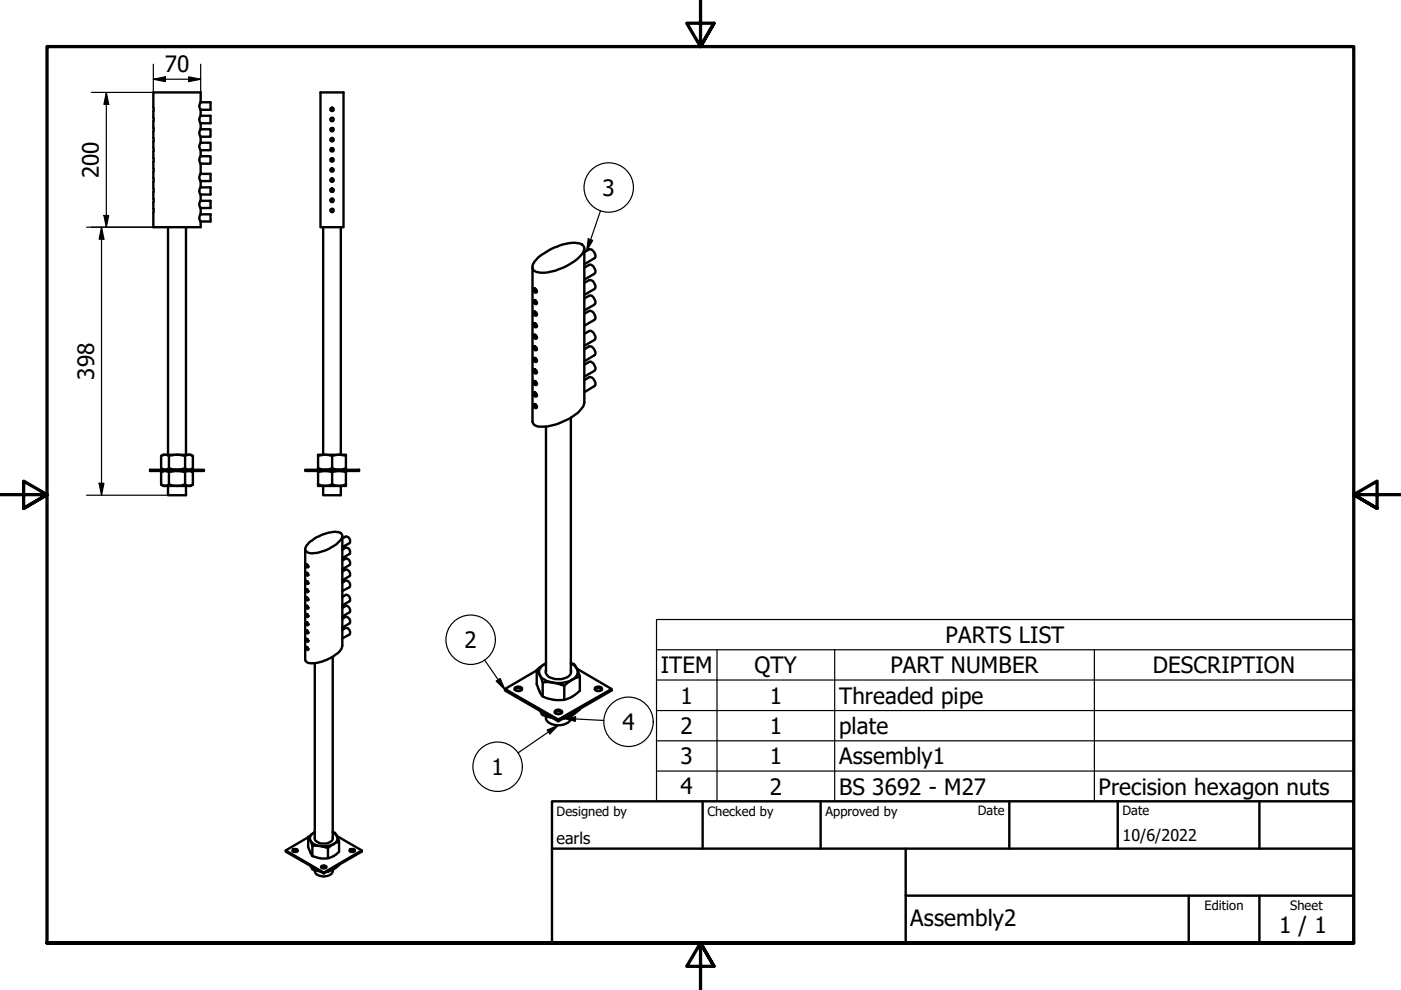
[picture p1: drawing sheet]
<svg xmlns="http://www.w3.org/2000/svg" width="297mm" height="210mm" viewBox="0 0 297 210" stroke-linecap="round" stroke-linejoin="round" font-family="sans-serif">
<!-- layer: Visible (ISO) -->
<g fill="none" stroke="#000" stroke-width=".51">
<path d="M67.9 19.6h4.9v28.6h-4.9zM42.5 21.7v-2.1h-10v28.6h10v-1.2M42.5 36.9a1.07 1.07 0 0 0 0 1.5M42.5 39.7a1.07 1.07 0 0 0 0 1.5M42.5 21.7a1.15 1.15 0 0 0 0 1.6M42.5 24.5a1.15 1.15 0 0 0 0 1.6M42.5 27.4a1.15 1.15 0 0 0 0 1.6M42.5 27.4h2.1v1.6h-2.1M42.5 33.1a1.15 1.15 0 0 0 0 1.6M42.5 33.1h2.1v1.6h-2.1M42.5 30.3a1.15 1.15 0 0 0 0 1.5M42.5 30.3h2.1v1.5h-2.1"/>
<path d="M42.5 21.7h2.1v1.6h-2.1M42.5 24.5h2.1v1.6h-2.1M42.5 36.9h2.1v1.5h-2.1M42.5 39.7h2.1v1.5h-2.1M42.5 23.3v1.2M42.5 26.1v1.3M42.5 29v1.3M42.5 31.8v1.3M42.5 34.7v2.2M42.5 38.4v1.3M70.2 31.5h.3M70.2 27.8h.3"/>
<path d="M70.2 22.9h.3M35.6 48.2v48.2M39.4 48.2v48.2M42.5 42.6a1.07 1.07 0 0 0 0 1.5M42.5 45.4a1.07 1.07 0 0 0 0 1.6M42.5 42.6h2.1v1.5h-2.1M42.5 45.4h2.1v1.6h-2.1M42.5 41.2v1.4M42.5 44.1v1.3M68.5 48.2v48.2M70 40.2a.41 .41 0 0 1 .7 0M72.3 48.2v48.2"/>
<path d="M114 54.6a13.3 13.3 0 0 1 7.9-3.1 1.68 1.68 0 0 1 2 1.1 4.7 4.7 0 0 1-2.7 3.2 10.9 10.9 0 0 1-7.3 1.9 1.31 1.31 0 0 1-1-1 1.31 1.31 0 0 1 .5-1.4zM123.9 53.5l1-.6a1.35 1.35 0 0 1 1.2 1.8l-2.2 1.3M123.9 56.7l1-.5a1.25 1.25 0 0 1 1.3 1.4l-.2 .5-2.1 1.2M123.9 52.7v32.7a5.4 5.4 0 0 1-2.7 3.1 11.9 11.9 0 0 1-7.3 1.9l-.6-.3-.4-.6v-32.9M123.9 60l1-.6a1.27 1.27 0 0 1 1.2 1.8l-2.2 1.3M113.2 71a.47 .47 0 0 1 .5 .2 .47 .47 0 0 1-.1 .7l-.3-.2zM113.2 68.6a.48 .48 0 0 1 .5 .2 .48 .48 0 0 1-.1 .6l-.3-.1zM113.2 63.7a.48 .48 0 0 1 .5 .2 .48 .48 0 0 1-.1 .6l-.3-.1zM113.2 61.1a.55 .55 0 0 1 .5 .4 .55 .55 0 0 1-.1 .6l-.4-.3zM113.2 78.3a.55 .55 0 0 1 .5 .3 .55 .55 0 0 1-.1 .6l-.4-.3zM113.2 73.4a.51 .51 0 0 1 .5 .3 .51 .51 0 0 1-.1 .6l-.3-.2zM113.2 75.9a.5 .5 0 0 1 .6 .3 .5 .5 0 0 1-.2 .5l-.3-.1z"/>
<path d="M113.3 66a.54 .54 0 0 1 .5 .4 .54 .54 0 0 1-.2 .6 .6 .6 0 0 1-.3-1zM113.5 71l.4 .6M113.5 61.2l.4 .6M113.5 68.6l.4 .6M113.5 78.4l.4 .6M113.5 73.5l.4 .6M113.5 63.7l.4 .6M113.5 66.1l.4 .6M113.5 75.9l.2 .5 .2 .2M123.9 70.8l1-.6a1.25 1.25 0 0 1 1.3 1.4l-.2 .5-2.1 1.2M123.9 74.1l1-.7a1.35 1.35 0 0 1 1.2 1.9l-2.2 1.3M123.9 77.3l1-.6a1.25 1.25 0 0 1 1.3 1.4l-.2 .5-2.1 1.3"/>
<path d="M123.9 63.3l1-.6a1.25 1.25 0 0 1 1.3 1.4l-.2 .5-2.1 1.2M123.9 66.5l1-.6a1.27 1.27 0 0 1 1.2 1.8l-2.2 1.4M31.8 99.6h11.4v.3h-11.4zM34.2 96.7l.4-.3h5.8l.5 .3M34.2 99.3a1.23 1.23 0 0 0 1.6 0 4.8 4.8 0 0 0 3.4 0 1.23 1.23 0 0 0 1.7 0M34.2 96.7a1.47 1.47 0 0 1 1.6 0 5.9 5.9 0 0 1 3.4 0 1.47 1.47 0 0 1 1.7 0M34.2 96.7v2.6M34.2 99.3l.4 .3M34.6 99.9l-.4 .2M35.8 96.7v2.6M39.2 96.7v2.6M40.4 99.9l.5 .2"/>
<path d="M40.9 96.7v2.6M40.9 99.3l-.5 .3M64.7 99.6h11.4v.3h-11.4zM67.4 99.9v3.1h5.9v-3.1M67.4 99.6v-3.2h5.9v3.2M67.4 99.3a3.7 3.7 0 0 0 3 0 3.5 3.5 0 0 0 2.9 0M67.4 96.7a4.5 4.5 0 0 1 3 0 4.3 4.3 0 0 1 2.9 0M70.4 96.7v2.6M113.2 80.8a.48 .48 0 0 1 .5 .2 .48 .48 0 0 1-.1 .6l-.3-.1zM113.2 83.3a.47 .47 0 0 1 .5 .2 .47 .47 0 0 1-.1 .6l-.3-.2zM113.2 85.6a.51 .51 0 0 1 .5 .3 .51 .51 0 0 1-.1 .6l-.3-.1zM113.5 80.9l.4 .5"/>
<path d="M113.5 83.3l.4 .6M113.5 85.8l.4 .5M115.8 90.5v52M121 88.6v53.9M123.9 80.6l1-.6a1.32 1.32 0 0 1 1.2 1.8l-2.2 1.4M34.2 102.7l.4 .3h5.8l.5-.3M34.2 102.7a1.23 1.23 0 0 0 1.6 0 4.8 4.8 0 0 0 3.4 0 1.23 1.23 0 0 0 1.7 0M34.2 100.1a1.47 1.47 0 0 1 1.6 0 5.9 5.9 0 0 1 3.4 0 1.47 1.47 0 0 1 1.7 0M34.2 100.1v2.6M35.6 103v2h3.8v-2M35.8 100.1v2.6M39.2 100.1v2.6"/>
<path d="M40.9 100.1v2.6M64.9 119.7a.3 .3 0 0 1 .4 .2 .3 .3 0 0 1-.2 .4zM65.2 119.7l.2 .5M65.5 115a8.9 8.9 0 0 1 6.3-2.2 .98 .98 0 0 1 .8 .8 .98 .98 0 0 1-.5 1.1 8.2 8.2 0 0 1-6.7 2.5 .9 .9 0 0 1-.7-.7 .9 .9 0 0 1 .4-1zM67.4 102.7a3.7 3.7 0 0 0 3 0 3.5 3.5 0 0 0 2.9 0M67.4 100.1a4.5 4.5 0 0 1 3 0 4.3 4.3 0 0 1 2.9 0M68.5 103v2h3.8v-2M70.4 100.1v2.6M72.6 114.2l.7-.4a.92 .92 0 0 1 .8 1.4l-1.5 .8M72.6 116.6l.7-.5a.89 .89 0 0 1 .8 1.3l-1.5 .9M72.6 113.6v23.3a3.1 3.1 0 0 1-1.7 2.1 8.1 8.1 0 0 1-5.7 1.5l-.5-.6v-23.5M72.6 118.8l.7-.3a.89 .89 0 0 1 .8 1.3l-1.5 .9"/>
<path d="M64.9 133.7a.37 .37 0 0 1 .4 .2 .37 .37 0 0 1-.1 .4l-.2-.2zM64.9 126.7a.34 .34 0 0 1 .4 .2 .34 .34 0 0 1-.1 .4l-.2-.1zM64.9 125a.33 .33 0 0 1 .4 .2 .33 .33 0 0 1-.1 .4zM64.9 132a.3 .3 0 0 1 .4 .2 .3 .3 0 0 1-.2 .4zM64.9 135.5a.3 .3 0 0 1 .4 .2 .3 .3 0 0 1-.2 .4zM64.9 121.4a.37 .37 0 0 1 .4 .3 .37 .37 0 0 1-.1 .4l-.2-.3zM64.9 137.2a.37 .37 0 0 1 .4 .2 .37 .37 0 0 1-.1 .4l-.2-.2zM65 128.4a.37 .37 0 0 1 .3 .3 .37 .37 0 0 1-.1 .4l-.3-.4zM65 123.2a.32 .32 0 0 1 .3 .2 .32 .32 0 0 1-.2 .4l-.2-.3zM65 130.1a.32 .32 0 0 1 .3 .3 .32 .32 0 0 1-.2 .4l-.2-.3zM65.2 133.8l.2 .3M65.2 126.7l.2 .5"/>
<path d="M65.2 125l.2 .4M65.2 132l.2 .4M65.2 135.5l.2 .4M65.2 128.5l.2 .4M65.2 121.5l.2 .4M65.2 123.2l.2 .5M65.2 130.2l.2 .5M65.2 137.3l.2 .3M70.5 139.2v38.6M72.6 126.6l.7-.5a.89 .89 0 0 1 .8 1.4l-1.5 .9M72.6 128.9l.7-.4a.89 .89 0 0 1 .8 1.3l-1.5 .9M72.6 131.2l.7-.4a.92 .92 0 0 1 .8 1.4l-1.5 .9"/>
<path d="M72.6 133.6l.7-.5a.92 .92 0 0 1 .8 1.4l-1.5 .9M72.6 121.2l.7-.5a.95 .95 0 0 1 .8 1.4l-1.5 .9M72.6 123.5l.7-.4a.92 .92 0 0 1 .8 1.4l-1.5 .8M66.7 140.6v37.2M107.1 146.1l11.3 6.5v.3l-11.3-6.5zM109.2 145.8a.92 .92 0 0 1 1.5 .3 .9 .9 0 0 1-1.6-.1zM109.2 146.2a1 1 0 0 1 1.4 0M113.8 142.1v3l.3 .9a2.93 2.93 0 0 0 2.7 2.2 6.1 6.1 0 0 0 6.1-1.7v-3M113.8 142.1l-6.7 4M114.4 150.7l.2 .2a1.13 1.13 0 0 0 1 .9l1.6 .4M115.1 144.7v3M115.1 151v.6"/>
<path d="M115.8 142.1a1.56 1.56 0 0 0 1.5 1.8 3.5 3.5 0 0 0 3.7-1v-.8M115.8 140.6l-.3 .2M117.7 150.7a1.01 1.01 0 0 1 1.5 .2 .87 .87 0 0 1-.8 .5 .87 .87 0 0 1-.8-.5zM117.7 151.1a1.18 1.18 0 0 1 1.4 0M119.4 152.3h.2M119.6 145.4v3M119.6 152.2v.1M121 151.8a1.8 1.8 0 0 1-1.9 1.9 2.95 2.95 0 0 1-3.3-1.2v-.6M121 140.6a2.06 2.06 0 0 1 1.4 2.5 4.2 4.2 0 0 1-4 1.7 4.2 4.2 0 0 1-4-1.7 1.74 1.74 0 0 1 1.1-2.3M121 140.6a1.99 1.99 0 0 1 1.5 1.6l.4 1.3a6.7 6.7 0 0 0-3.3 1.9 9.6 9.6 0 0 0-4.5-.7l-.8-1.9-.5-.7 1.7-1.3M122.3 141.8l7.4 4.3v.3l-11.3 6.5M122.9 150.3a6.2 6.2 0 0 1-3.3 2"/>
<path d="M126.1 146.2a1.07 1.07 0 0 1 1.5 0M126.3 145.7a.84 .84 0 0 1 1.3 .4 .85 .85 0 0 1-.8 .4 .85 .85 0 0 1-.7-.5zM129.7 146.1l-11.3 6.5M65.3 177.5v2.1l.6 1.3a1.14 1.14 0 0 0 1.2 .9 4.3 4.3 0 0 0 4.8-1.2v-2.1M65.3 177.5l-4.7 2.8M66.2 179.4v2.1M66.7 177.5a1.55 1.55 0 0 0 2.1 1.4 1.47 1.47 0 0 0 1.7-1.4M66.7 176.4l-.2 .2M69.5 179.9v2.1M70.5 176.4a1.35 1.35 0 0 1 .7 2.2 4.3 4.3 0 0 1-5.1 0 1.2 1.2 0 0 1 .4-2M70.5 176.4a.89 .89 0 0 1 .9 .7l.5 1.4-1.5 .6-.9 .8a5.7 5.7 0 0 0-3.3-.5l-.5-1.4-.4-.5 1.2-.9M71.4 177.3l5.3 3v.3l-8.1 4.6"/>
<path d="M60.6 180.3l8 4.7v.2l-8-4.6zM62 180.4a.86 .86 0 0 1 1.1 0M62.2 180.1a.54 .54 0 0 1 .6-.1 .54 .54 0 0 1 .3 .5 .57 .57 0 0 1-.7 .2 .57 .57 0 0 1-.4-.5zM65.8 183.6l.4 .7 1.6 .5M66.2 183.9v.4M68.1 183.7a.67 .67 0 0 1 1.1 .2 .67 .67 0 0 1-1.1-.2zM68.1 183.9a.77 .77 0 0 1 1.1 0M69.3 184.8h.2M69.5 184.7v.1M70.5 184.4a1.74 1.74 0 0 1-2.3 1.4 1.32 1.32 0 0 1-1.5-1.3M71.9 183.4a5.3 5.3 0 0 1-2.4 1.4M74.1 180.2a.66 .66 0 0 1 1.1 .2 .67 .67 0 0 1-1.1-.2z"/>
<path d="M74.2 180.4a.86 .86 0 0 1 1 0M76.7 180.3l-8.1 4.7"/>
<circle cx="70.4" cy="23.2" r=".36"/>
<circle cx="70.4" cy="31.8" r=".36"/>
<circle cx="70.4" cy="29.6" r=".36"/>
<circle cx="70.4" cy="38.2" r=".36"/>
<circle cx="70.4" cy="27.5" r=".34"/>
<circle cx="70.4" cy="36.1" r=".34"/>
<circle cx="70.4" cy="33.9" r=".35"/>
<circle cx="70.4" cy="25.3" r=".35"/>
<circle cx="70.4" cy="40.3" r=".36"/>
<circle cx="70.4" cy="44.6" r=".34"/>
<circle cx="70.4" cy="42.5" r=".35"/>
</g>
<!-- layer: Symbol (ISO) -->
<g fill="none" stroke="#000" stroke-width=".25">
<path d="M124.7 50.6l1 .4-1.3 2.2zM127.3 44.7l-2.9 8.5M102.7 139.9l4.4 6.3M139.2 137.8v-6.4h147.8v6.4M139.2 137.8h147.8v6.4M139.2 137.8v32.1h147.8v-25.7M152 137.8v32.1M177 137.8v32.1M232 137.8v32.1M105.2 144.4l.8-.5 1.1 2.3zM116 154.8l2.4-1-1.8 1.8zM118.4 153.8l-8.5 5.8"/>
<path d="M119.5 152.3l2.5-.3v.9zM119.5 152.3l8.5 .5M139.2 144.2h147.8M139.2 150.7h147.8M139.2 157.1h147.8M139.2 163.5h147.8"/>
<circle cx="129.1" cy="39.8" r="5.2"/>
<circle cx="99.8" cy="135.6" r="5.2"/>
<circle cx="133.3" cy="153" r="5.2"/>
<circle cx="105.5" cy="162.6" r="5.2"/>
</g>
<!-- layer: Border (ISO) -->
<path d="M148.5 -.1v10l-2.9-5h5.8l-2.9 5 2.9-5M0 104.9h10l-5-2.9v5.8l5-2.9-5 2.9M297 104.9h-10l5-2.9v5.8l-5-2.9 5 2.9M10 199.9v-190h277v190h-277h277M151.4 204.9l-2.9-5 2.9 5h-5.8l2.9-5v10" fill="none" stroke="#000" stroke-width=".7"/>
<!-- layer: Title (ISO) -->
<path d="M117 169.9h170v30h-170zM117 179.9h170M149 169.9v10M174 169.9v10M192 179.9v20M214 169.9v10M237 169.9v10M267 169.9v10M192 189.9h95M252 189.9v10M267 189.9v10" fill="none" stroke="#000" stroke-width=".51"/>
<!-- layer: Symbol (ISO) -->
<g fill="#000">
<path d="M124.7 50.6l1 .4-1.3 2.2z" fill-rule="evenodd"/>
<path d="M105.2 144.4l.8-.5 1.1 2.3z" fill-rule="evenodd"/>
<path d="M116 154.8l2.4-1-1.8 1.8z" fill-rule="evenodd"/>
<path d="M119.5 152.3l2.5-.3v.9z" fill-rule="evenodd"/>
</g>
<!-- layer: Dimension (ISO) -->
<g fill="none" stroke="#000" stroke-width=".25">
<path d="M22.5 19.6l.6 2.5h-1.1zM22.5 19.6v28.6M32.5 16.8l2.6-.5v1zM32.5 13.6v6h-13.1M32.5 16.8h10M40 16.3l2.5 .5-2.5 .5zM42.5 13.6v6M18.4 48.2h14.1M21.5 48.2l.5 2.5h-1zM21.5 48.2v56.8M22 45.7h1.1l-.6 2.5zM18.4 105h17.2"/>
<path d="M21 102.5h1l-.5 2.5z"/>
</g>
<g fill="#000">
<path d="M32.5 16.8l2.6-.5v1z" fill-rule="evenodd"/>
<path d="M40 16.3l2.5 .5-2.5 .5z" fill-rule="evenodd"/>
<path d="M22.5 19.6l.6 2.5h-1.1z" fill-rule="evenodd"/>
<path d="M22 45.7h1.1l-.6 2.5z" fill-rule="evenodd"/>
<path d="M21.5 48.2l.5 2.5h-1z" fill-rule="evenodd"/>
<path d="M21 102.5h1l-.5 2.5z" fill-rule="evenodd"/>
</g>
<g font-size="4.8">
<text x="34.9" y="15.2">70</text>
<text x="21" y="37.8" transform="rotate(-90 21 37.8)">200</text>
<text x="127.8" y="41.5">3</text>
<text x="19.9" y="80.6" transform="rotate(-90 19.9 80.6)">398</text>
<text x="98.5" y="137.4">2</text>
<text x="200.5" y="136.4">PARTS LIST</text>
<text x="140.1" y="142.7">ITEM</text>
<text x="160" y="142.8">QTY</text>
<text x="188.8" y="142.7">PART NUMBER</text>
<text x="244.4" y="142.8">DESCRIPTION</text>
<text x="144.3" y="149.2">1</text>
<text x="163.2" y="149.2">1</text>
<text x="177.9" y="149.3">Threaded pipe</text>
<text x="132" y="154.8">4</text>
<text x="144.3" y="155.6">2</text>
<text x="163.2" y="155.6">1</text>
<text x="177.9" y="155.7">plate</text>
<text x="104.2" y="164.3">1</text>
<text x="144.3" y="162">3</text>
<text x="163.2" y="162">1</text>
<text x="177.9" y="162.1">Assembly1</text>
<text x="144.3" y="168.4">4</text>
<text x="163.2" y="168.5">2</text>
<text x="177.9" y="168.5">BS 3692 - M27</text>
<text x="232.9" y="168.5">Precision hexagon nuts</text>
<text x="193" y="196.3">Assembly2</text>
<text x="271.2" y="197.8">1 / 1</text>
</g>
<g font-size="3.4">
<text x="118" y="178.9">earls</text>
<text x="238" y="178.3">10/6/2022</text>
</g>
<g font-size="2.7">
<text x="118" y="173">Designed by</text>
<text x="150" y="173">Checked by</text>
<text x="175" y="173">Approved by</text>
<text x="207.3" y="172.9">Date</text>
<text x="238" y="172.9">Date</text>
<text x="255.4" y="193">Edition</text>
<text x="273.6" y="193">Sheet</text>
</g>
</svg>
